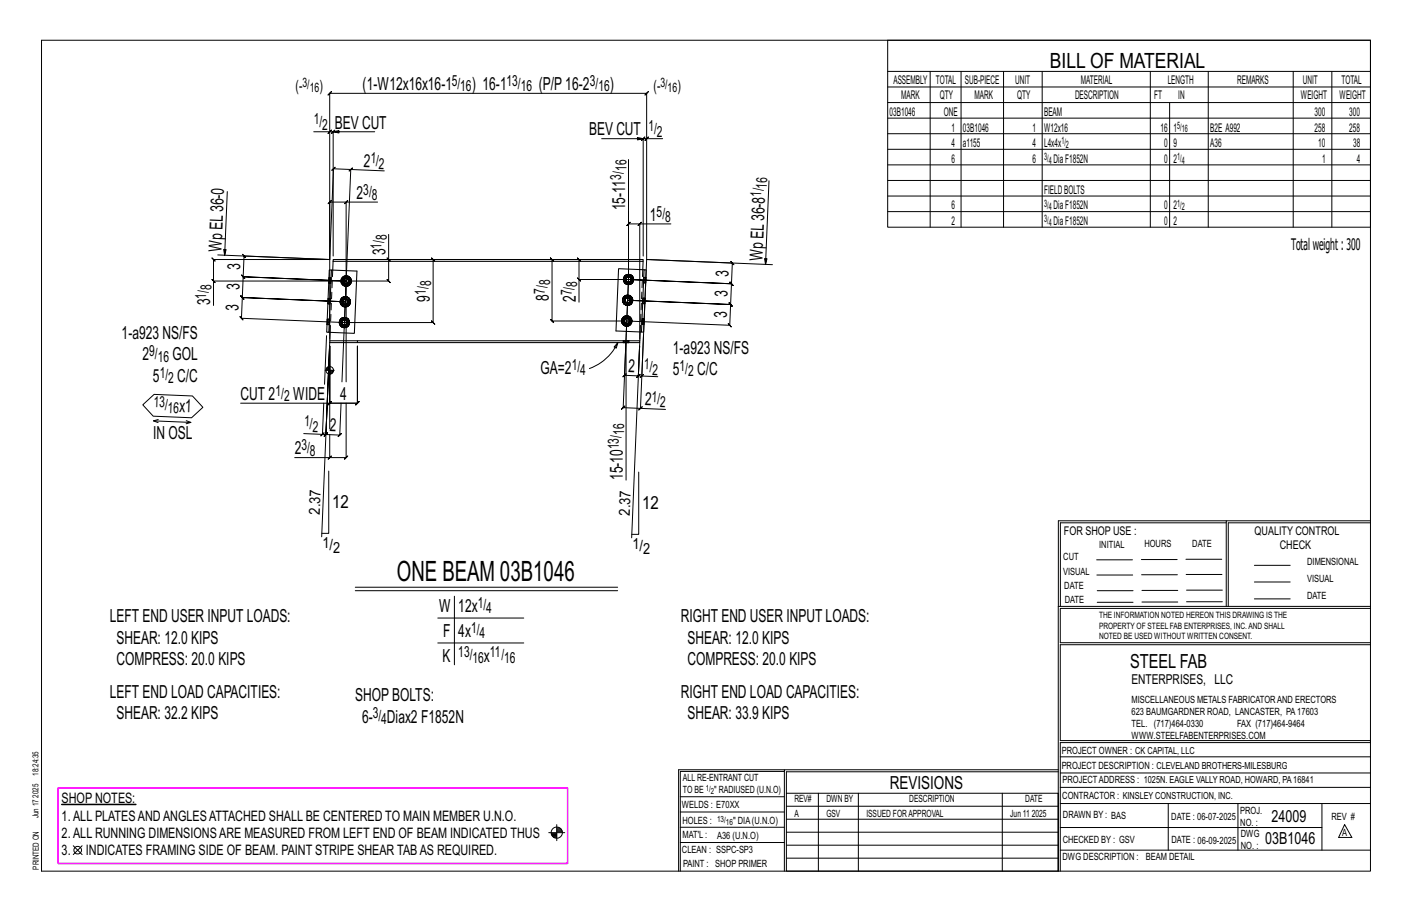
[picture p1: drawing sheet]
<svg xmlns="http://www.w3.org/2000/svg" width="432mm" height="279mm" viewBox="0 0 432 279" stroke-linecap="round" stroke-linejoin="round" font-family="sans-serif">
<path d="M18.9 245.8h22.7v.2h-22.7z" fill="#000" stroke="#000" stroke-width=".31"/>
<g fill="none" stroke="#000" stroke-width=".31">
<path d="M12.7 12.3h406.4v254h-406.4zM271.5 12.3h147.6v57.2h-147.6zM271.5 21.8h147.6M271.5 26.6h147.6M271.5 31.4h147.6M271.5 36.1h147.6M284.5 21.8v47.7M293.9 21.8v47.7M306.9 21.8v47.7M318.7 21.8v47.7M351.8 21.8v47.7M357.7 31.4v38.1"/>
<path d="M369.5 21.8v47.7M395.5 21.8v47.7M407.3 21.8v47.7M69.5 58.6l-.8 19.4-.3-1.7h.7l-.4 1.7M95.9 40.3h4.9l-.5 .5 1-1-.5 .5h1.1l-.5 .5 1-1-.5 .5v38M101.9 40.3l1.7 .4v-.8l-1.7 .4h12.7M106.7 52.3l1.1-1zM107.3 51.8l-5.3-.2 .5-.5-1 1 .5-.5-1.2 27.7M117.5 52.2l-10.2-.4-2 46.8-31.5-1.3 .5 .5-.9-1 .4 .5 .3-6.3 .5 .5-1-1.1 .5 .6 31.5 1.3-31.5-1.3 .5 .5-1-1.1 .5 .6 .3-6.4 .4 .5-.9-1 .5 .5 31.4 1.3-31.4-1.3 .4 .5-.9-1 .5 .5 .2-6.4 .5 .6-1-1.1 .5 .5 26.2 1.1M184 42.4h12.7l-1.8 .4v-.8l1.8 .4M192.2 48.8v36.6l-1.6 39.2-.5 .5 1-1-.5 .5 5.3 .2M202.6 42.4h-4.8l.5-.5-1 1 .5-.5h-1.1l.5-.5-1 1 .5-.5v35.9"/>
<path d="M235.2 55.3l-1.1 25.5-.3-1.7h.8l-.5 1.7M271.5 40.9h147.6M271.5 45.6h147.6M271.5 50.4h147.6M271.5 55.2h147.6M271.5 59.9h147.6M66.6 77.9l34.2 1.4M99.4 79.3h-34.1l-.5-.5 1 1-.5-.5v6.6M100.8 79.3v-50.8l-.5 .5 1-1-.5 .5h97l-.5 .5 1-1-.5 .5v50.8l38.4 1.6M105.3 62.3l1-1zM105.8 61.8h-5l.5-.5-1 1 .5-.5v41.9M115.5 61.8h-9.7v24.1l-1.2 30.8"/>
<path d="M118.3 78.8l1 1zM118.8 71.7v7.6h.8M118.8 79.3v6.6l-.5-.5 1 1-.5-.5h-13M132.5 79.3l-.5-.5 1 1-.5-.5v19.3l-.5-.5 1 1-.5-.5h-27.2M168.8 79.3l-.5-.5 1 1-.5-.5v18.8l-.5-.5 1 1-.5-.5h22.9l31.5 1.3 .4 .6-.9-1.1 .5 .5 .2-6.3 .5 .5-1-1 .5 .5-31.5-1.3 31.5 1.3 .5 .5-1-1 .5 .5 .3-6.4 .5 .6-1-1.1 .5 .5-31.5-1.3 31.5 1.3 .5 .6-1-1.1 .5 .5 .3-6.3 .4 .5-.9-1 .5 .5-26.2-1.1-1.9 45.5 7.6 .4M177.1 79.3l-.5-.5 1 1-.5-.5v6.1M195.6 68.4l.5-.5-1 1zM195.6 68.4h-3.4l.5-.5-1 1 .5-.5v17M205.2 68.4h-9.6v35.3M271.5 64.7h147.6M64.8 85.4l1 1zM65.3 93.4v-7.5h40.5v30.8"/>
<path d="M103.8 98.6h.5M103.9 98l.5 .2-.1 .4M104.1 92.3h.5M104.2 91.7l.4 .2v.4M104.2 99.7l.5 .3M104.3 98.6l.1 .4-.5 .2M104.3 85.9h.5M104.4 98.2l.2-.3-.4-.4a1.52 1.52 0 0 0 0 2.2l.4-.4-.2-.3M104.4 85.3l.5 .2-.1 .4M104.5 93.3l.5 .4M104.6 92.3v.4l-.4 .1M104.6 99.3l.3 .2-.2 .5 .6 .1"/>
<path d="M104.6 91.9l.3-.4-.4-.3a1.52 1.52 0 0 0 0 2.1l.4-.3-.3-.3M104.7 97.2l-.5 .3M104.8 87l.5 .3M104.8 85.9l.1 .4-.5 .2M104.9 93l.3 .2-.2 .5 .6 .1M104.9 85.5l.2-.3-.3-.4a1.52 1.52 0 0 0 0 2.2l.3-.4-.2-.3M104.9 99.5l.4 .1v.5l.6-.1M105 90.9l-.5 .3M105.1 86.6l.4 .3-.2 .4 .5 .1M105.2 93.2l.4 .1v.5l.6-.1M105.3 84.5l-.5 .3M105.3 97.1l-.6 .1 .2 .5-.3 .2"/>
<path d="M105.3 97.6l.4 .1 .2-.5 .5 .3-.3 .4M105.5 86.9h.3v.5l.6-.1M105.6 90.7l-.6 .2 .2 .4-.3 .2M105.6 91.2l.4 .1 .2-.4 .5 .3-.4 .3M105.7 97.7l.4 .2 .2 .7h.5l-.1 .6M105.8 84.4l-.5 .1 .2 .5-.4 .2M105.8 84.9l.4 .1 .2-.5 .5 .3-.3 .4M105.9 97.2l-.6-.1v.5l-.4 .1M106 91.3l.3 .2 .3 .8h.5l-.1 .5M106.1 99.3l.3 .4-.5 .3-.2-.5-.4 .1M106.2 90.9l-.6-.2v.5l-.4 .1M106.2 85l.4 .2 .3 .7h.5l-.1 .6"/>
<path d="M106.3 99l.4 .2-.3 .5M106.3 93l.4 .3-.5 .4-.2-.5-.4 .1M106.3 98.6l-.2 .7-.4 .2M106.4 97.5l.3 .5-.4 .2M106.4 84.5l-.6-.1v.5l-.3 .1M106.5 92.7l.5 .1-.3 .5M106.6 86.6l.3 .4-.5 .3-.2-.4h-.4M106.6 92.3l-.3 .7-.3 .2M106.7 91.2l.3 .5-.5 .2M106.7 98l.1 .6M106.8 86.3l.5 .2-.4 .5M106.9 85.9l-.3 .7-.4 .3"/>
<path d="M106.9 84.8l.4 .5-.5 .2M107 91.7l.1 .6M107.3 85.3l.1 .6M176.6 84.9l1 1zM177.1 92.4v-7h15.1l-1.2 29.3-.5 .5 1-.9-.5 .4 4.2 .2-.5 .5 1-1-.5 .5 .4-9.1-.4 9.1-.5 .5 1-1-.5 .5h1.1M190.2 98.1h.5M190.3 97.6l.4 .1v.4M190.4 91.8h.5M190.5 91.2l.5 .2-.1 .4M190.6 99.2l.5 .3M190.7 98.1v.4l-.4 .2M190.7 85.4h.5"/>
<path d="M190.7 97.7l.2-.3-.3-.3a1.52 1.52 0 0 0 0 2.1l.3-.3-.2-.4M190.8 84.9l.5 .1-.1 .4M190.9 92.9l.5 .3M190.9 91.8l.1 .4-.5 .2M190.9 98.9l.4 .2-.2 .4 .6 .2M191 91.4l.2-.3-.3-.4a1.52 1.52 0 0 0 0 2.2l.3-.4-.2-.3M191.1 96.7l-.5 .4M191.1 86.5l.5 .3M191.2 85.4l.1 .4-.5 .2M191.2 92.5l.3 .2-.1 .5 .5 .1M191.3 85l.2-.3-.4-.3a1.52 1.52 0 0 0 0 2.1l.4-.3-.2-.4M191.3 99.1l.4 .1v.5l.6-.2"/>
<path d="M191.4 90.4l-.5 .3M191.5 86.2l.3 .2-.2 .4 .6 .2M191.5 92.7l.4 .1v.5l.6-.1M191.6 84l-.5 .4M191.7 96.6l-.6 .1 .2 .5-.4 .2M191.7 97.1l.4 .1 .2-.5 .5 .4-.4 .3M191.8 86.4l.4 .1v.5l.6-.2M191.9 90.3l-.5 .1 .1 .4-.3 .3M191.9 90.8h.4l.2-.4 .5 .3-.3 .4M192.1 97.2l.3 .2 .3 .7h.5l-.1 .6M192.2 83.9l-.6 .1 .2 .5-.3 .2M192.2 84.4l.4 .1 .2-.5 .5 .4-.4 .3"/>
<path d="M192.3 96.7l-.6-.1v.5l-.4 .1M192.3 90.8l.4 .3 .3 .7h.5l-.2 .6M192.4 98.9l.4 .3-.5 .3-.2-.4-.4 .1M192.5 90.4l-.6-.1v.5h-.4M192.6 84.5l.3 .2 .3 .7h.5l-.1 .6M192.6 98.5l.5 .2-.3 .5M192.7 92.5l.3 .4-.5 .3-.2-.5-.4 .1M192.7 98.1l-.3 .8-.3 .2M192.8 97.1l.3 .5-.5 .1M192.8 84l-.6-.1v.5l-.4 .1M192.9 92.2l.4 .2-.3 .5M192.9 86.2l.4 .3-.5 .3-.2-.4-.4 .1"/>
<path d="M193 91.8l-.3 .7-.4 .2M193 90.7l.3 .5-.4 .2M193.1 97.6l.1 .5M193.1 85.8l.5 .2-.3 .5M193.2 85.4l-.3 .8-.3 .2M193.3 84.4l.3 .5-.5 .1M193.3 91.2l.2 .6M193.6 84.9l.1 .5M99.4 113.2h2.8M99.8 112.7v.5M99.9 102.6l-.7 14.9M100 112.4v.8"/>
<path d="M100.2 112.2v1M100.4 112.1v1.1M100.6 112.1v1.1M100.8 105.8v25.3M100.8 104.7l-2.4 59.4M101 113.2v1.1M101.3 113.2v1.1M101.5 113.2v1M101.7 113.2v.8M101.9 113.2v.5M189 104.7l-.5 1.7-.7-.3zM189 104.7a15.4 15.4 0 0 1-8.8 8"/>
<path d="M191.5 104.7v42.1M195.6 104.7l-2.4 59.7M195.8 115.4l1-.9zM196.8 102.6l-.5 12.3 4.9 .3M43.7 123.8l3.4-3.2 11.8 .4 3.1 3.5-3.4 3.2-11.7-.5zM46.9 128.7l11.5 .4-1.5 .4M48.4 128.2l-1.5 .5 1.5 .5M57 128.6l1.4 .5M73.6 123.3h27.2v-17.5v17.5l-.5 .5 1-1-.5 .5h8.5l-.5 .5 1-1-.5 .5v-17.5v17.5l.5-.5-1 1 .5-.5h-8.5M98.1 133.3l1-1zM99 123.3l-.4 9.5-5.7-.3M100.3 123.8l1-1z"/>
<path d="M100.8 132.9v7h-10.7M104.3 123.3l-.4 9.7 .5-.5-1 1 .5-.5-4.2-.2 .5-.5-1.1 1 .6-.5 1.1-27-1.1 27 .5-.5-1.1 1 .6-.5h-1.1M105.8 123.3v16.6l.5-.5-1 1 .5-.5h-5M195.3 125.3l1.1-.9zM100.3 140.4l1-1zM100.5 144v19h-2.1M195.3 144.3v19h-2.1M375 159.8h-50.7v25.6M375 159.2h-51.3l-.1 107.1M419.1 159.2h-44.1v26.2M419.1 159.8h-43.5v25.6M108.6 179.5h80.3"/>
<path d="M335.4 171.1h10.9M335.4 175.8h11M349 171h11M349.1 175.7h11M362.7 171h10.9M362.7 175.6h11M383.6 172.8h11M383.6 177.9h11M108.6 180.6h80.3M133.9 188.9h26.3M133.9 196.5h26.3M139 182.3v20.9"/>
<path d="M323.7 185.4h95.4M335.5 184.1h11M335.5 180.6h11M349.2 184h11M349.2 180.5h11M362.9 180.4h10.9M362.9 184h10.9M383.6 183.1h11M419.1 186h-94.9v10.5h94.9M419.1 197.1h-94.9v29.3h94.9v.6h-94.9v39.3M239.9 235.8h-31.9v30.5M239.9 235.3h-32.4v31"/>
<path d="M323.6 235.3h-83.7v31M323.6 235.9h-83.1v6.6M324.2 236.3h94.9M324.2 231.4h94.9M22.4 258.5l2.7 2.7M25.1 258.5l-2.7 2.7M167.8 254.5h4.9M168.6 254.8h1.7M168.6 255.1h1.7M168.7 255.4h1.6M169 255.7h1.3M169.3 256h1"/>
<path d="M170.3 252.1v4.9M170.3 254.2h1.7M170.3 253.1h.9M170.3 254h1.6M170.3 253.7h1.4M170.3 253.4h1.2M208 252.9h31.9M208 257.5h31.9M208 243.6h31.9M208 248.2h31.9M240.5 242.5h83.1v23.8h-83.1zM240.5 258.4h83.1"/>
<path d="M240.5 254.4h83.1M240.5 250.4h83.1M240.5 246.5h83.1M250.3 242.5v23.8M262.5 242.5v23.8M306.5 242.5v23.8M324.2 253h80.1M324.2 245.6h94.9M324.2 259.9h94.9M324.2 240.7h94.9M357.3 245.6v14.3M378.6 245.6v14.3"/>
<path d="M404.3 245.6v14.3M411.2 252.1l2.2 3.9h-4zM240.5 262.3h83.1"/>
<circle cx="100.8" cy="113.2" r="1.16"/>
<circle cx="23.8" cy="259.9" r="1.17"/>
<circle cx="170.3" cy="254.5" r="1.71"/>
</g>
<path d="M17.8 240.9h155.8v23h-155.8z" fill="none" stroke="#f0f" stroke-width=".5"/>
<g fill="none" stroke="#000" stroke-width=".32">
<path d="M101.9 79.9l-.1 2.7M101.9 79.3h94.8v.6h-94.8zM196.7 79.9l-.1 2.5M100.7 82.5h.7l-.8 19.1h-.7zM101.4 82.5l7.8 .4-.8 19-7.8-.3M197 82.5h.6l-.8 19h-.6zM197 82.5l-7.8-.4-.8 19.1 7.8 .3M101 101.6l-.1 2.6M109.3 104.2h86.4l-.1 .5h-86.3zM109.3 104.2h-8.4l-.1 .5h8.5M190.6 104.2h.1M190.6 104.7h.1"/>
<path d="M192.3 104.2h.1M192.3 104.7h.1M195.8 101.5l-.1 2.7"/>
</g>
<g fill="none" stroke="#000" stroke-width=".31" stroke-dasharray="2 1.4">
<path d="M100 99.2l.7 .1zM100 99.2v-.2M100 98.7v.3h.7v.2M100 98.4v-.3h.7v.3M100 98.1l.1-.3h.6v.3M100.1 97.8v-.2h.6v.2M100.1 97.6h.6M100.3 92.8l.6 .1zM100.3 92.8v-.2M100.3 92.4v.2l.6 .1v.2M100.3 92v-.3h.7v.4M100.3 91.7v-.3l.7 .1v.2"/>
<path d="M100.3 91.4v-.2l.7 .1v.2M100.3 91.2l.7 .1M100.5 86.5l.7 .1zM100.5 86.5v-.2M100.5 86v.3h.7v.2M100.6 85.7v-.3h.6v.3M100.6 85.4v-.3h.7l-.1 .3M100.6 85.1v-.2h.7v.2M100.6 84.9h.7M100.7 98.7v-.3h-.7v.3h.7v.3M101 92.4v-.3l-.7-.1v.4h.7l-.1 .3M101.2 86v-.3h-.6l-.1 .3h.7v.3"/>
<path d="M101.8 82.6l-.8 19M103.7 98.6l.2 .6zM103.8 98.6l.1 .6zM103.8 98.6l.8-1.3-.8 1.3 .8 1.3-.8-1.3h.5M103.9 98l-.2 .6zM103.9 99.2l.3 .5zM103.9 99.2l.5-.2-.1-.4M103.9 98l.5 .2-.1 .4M104 92.3l.1 .6zM104.1 92.3l.1 .5zM104.1 92.3l.7-1.4-.7 1.4 .7 1.3-.7-1.3h.5M104.1 91.6l-.1 .7z"/>
<path d="M104.1 92.9l.4 .5zM104.2 92.8l.4-.1v-.4M104.2 91.7l.4 .2v.4M104.2 97.5l-.3 .5zM104.2 99.7l.5 .4zM104.2 97.5l.5-.4zM104.2 99.7l.5 .3zM104.2 99.7l.5 .3M104.2 97.5l.5-.3zM104.2 97.5l.5-.3M104.3 85.9l.1 .6zM104.3 85.9l.8-1.3-.8 1.3 .8 1.3-.8-1.3h.5"/>
<path d="M104.4 85.3l-.1 .6zM104.4 86.5l.3 .5zM104.4 99l.5 .5M104.4 98.2l.5-.5M104.4 86.5l.5-.2-.1-.4M104.4 85.3l.5 .2-.1 .4M104.5 91.1l-.4 .5zM104.5 93.4l.5 .3zM104.5 91.1l.5-.3zM104.5 93.3l.5 .4zM104.5 93.3l.5 .4M104.5 91.2l.5-.3z"/>
<path d="M104.5 91.2l.5-.3M104.5 98.6l.1 .4zM104.6 99.9h1.5zM104.6 97.3h1.5zM104.6 97.9l-.4-.4-.4 1.1 .1-.6v1.2l.3 .5-.3-.5 .3 .5 .4-.4M104.6 98.2l-.1 .4zM104.6 99l.3 .3zM104.6 98.2l.3-.3zM104.6 92.7l.6 .5M104.6 91.9l.6-.6M104.7 97.1l.6-.1zM104.7 84.8l-.3 .5z"/>
<path d="M104.7 87l.5 .4zM104.7 84.8l.5-.4zM104.8 87l.5 .3zM104.8 87l.5 .3M104.8 84.8l.5-.3zM104.8 84.8l.5-.3M104.8 92.3l.1 .4zM104.8 93.6h1.5zM104.8 90.9h1.5zM104.9 91.5l-.4-.3-.4 1.1 .1-.6v1.1l.3 .5-.3-.5 .3 .5 .4-.3M104.9 91.9l-.1 .4zM104.9 92.7l.3 .3z"/>
<path d="M104.9 91.9l.3-.3zM104.9 86.3l.6 .6M104.9 85.5l.6-.5M104.9 99.5l.4 .1v.5l-.6-.1 .6 .1-.6-.1zM104.9 99.3l.4 .1zM104.9 97.9l.4-.1zM105 93.7l.6 .1zM105 90.8l.6-.1zM105.1 85.9l.1 .4zM105.1 87.2h1.5zM105.1 84.6h1.5zM105.1 85.2l-.3-.4-.5 1.1 .1-.6v1.2l.4 .5-.4-.5 .4 .5 .3-.4"/>
<path d="M105.2 85.5l-.1 .4zM105.2 86.3l.3 .3zM105.2 85.5l.3-.3zM105.2 93.2l.4 .1v.5l-.6-.1 .6 .1-.6-.1zM105.2 93l.4 .1zM105.2 91.6l.4-.1zM105.2 87.4l.6 .1zM105.2 84.4l.6-.1zM105.3 97.1l-.6 .1 .6-.1-.6 .1 .2 .5 .4-.1M105.3 99.6l.4-.1 .2 .5M105.3 99.4l.4-.1zM105.3 97.8l.4 .1z"/>
<path d="M105.3 97.1l.6 .1-.6-.1 .6 .1-.2 .5-.4-.1zM105.3 97l.6 .1zM105.5 86.9h.3v.5l-.5-.1 .5 .1-.5-.1zM105.5 86.6l.3 .1zM105.5 85.2l.3-.1zM105.6 90.7l-.6 .2 .6-.2-.6 .2 .2 .4 .4-.1M105.6 93.8l.6-.1zM105.6 93.8l.6-.1M105.6 93.3l.4-.1 .2 .5M105.6 93.1l.4-.1zM105.6 91.5l.4 .1zM105.6 90.7l.6 .2-.6-.2 .6 .2-.2 .4-.4-.1z"/>
<path d="M105.6 90.7l.6 .1zM105.7 99.5l.4-.2M105.7 99.3l.3-.3zM105.7 97.9l.3 .3zM105.7 97.7l.4 .2M105.8 84.4l-.5 .1 .5-.1-.5 .1 .2 .5 .3-.1M105.8 87.5l.7-.1zM105.8 87.4l.6-.1zM105.8 87.4l.6-.1M105.8 86.9h.4l.2 .4M105.8 86.7l.4-.1zM105.8 85.1l.4 .1z"/>
<path d="M105.8 84.4l.6 .1-.6-.1 .6 .1-.2 .5-.4-.1zM105.8 84.3l.7 .1zM105.9 97.2l.5 .3zM105.9 97.2l.5 .3M105.9 97.1l.5 .4zM106 93.2l.3-.2M106 93l.3-.3zM106 91.6l.3 .3zM106 91.3l.3 .2M106 98.2l.1 .4zM106.1 97.3l.7 1.3zM106.1 98.6l-.1 .4z"/>
<path d="M106.2 93.7l.5-.4zM106.2 93.7l.5-.4M106.2 90.9l.5 .3zM106.2 90.9l.5 .3M106.2 93.7l.5-.3zM106.2 90.8l.5 .3zM106.2 86.9l.4-.3M106.2 86.6l.3-.3zM106.2 85.2l.3 .3zM106.2 85l.4 .2M106.3 99l.4 .2-.3 .5M106.3 98.2l.4-.2-.3-.5"/>
<path d="M106.3 91.9l.1 .4zM106.3 90.9l.8 1.4zM106.4 92.3l-.1 .4zM106.4 99.7l-.3-.4 .2-.7M106.4 97.5l-.3 .4 .2 .7h.5l-.1 .6M106.4 87.3l.5-.3zM106.4 87.3l.5-.3M106.4 84.5l.5 .3zM106.4 84.5l.5 .3M106.4 97.5l.4 .5zM106.5 87.4l.5-.4zM106.5 84.4l.5 .4z"/>
<path d="M106.5 92.7l.5 .1-.3 .5M106.5 91.9l.5-.2-.3-.5M106.5 85.5l.1 .4zM106.6 84.6l.8 1.3zM106.6 85.9l-.1 .4zM106.7 93.3l-.4-.3 .3-.7M106.7 91.2l-.4 .3 .3 .8h.5l-.1 .5M106.7 91.1l.4 .5zM106.7 98l.1 .6zM106.7 98l.1 .6M106.8 86.3l.5 .2-.4 .5M106.8 85.5l.5-.2-.4-.5"/>
<path d="M106.8 99.2l-.4 .5zM106.8 98l.1 .6zM106.8 98.6l-.7 1.3zM106.9 98.6l-.1 .6zM106.9 87l-.3-.4 .3-.7M106.9 84.8l-.3 .4 .3 .7h.5l-.1 .6M107 84.8l.3 .5zM107 91.7l.1 .6zM107 91.7l.1 .6M107.1 92.9l-.4 .5zM107.1 91.6l.1 .7zM107.1 92.3l-.8 1.3z"/>
<path d="M107.2 92.3l-.1 .6zM107.3 85.3l.1 .6zM107.3 85.3l.1 .6M107.3 86.5l-.3 .5zM107.4 85.9l-.8 1.3zM107.4 85.9l-.1 .6zM190.1 98.1l.1 .6zM190.2 98.1l.1 .6zM190.2 98.1l.7-1.3-.7 1.3 .7 1.4-.7-1.4h.5M190.2 97.5l-.1 .6zM190.2 98.7l.4 .6zM190.3 98.7l.4-.2v-.4"/>
<path d="M190.3 97.6l.4 .1v.4M190.4 91.8l.1 .6zM190.4 91.8l.8-1.3-.8 1.3 .8 1.3-.8-1.3h.5M190.5 91.2l-.1 .6zM190.5 92.4l.3 .5zM190.5 92.4l.5-.2-.1-.4M190.5 91.2l.5 .2-.1 .4M190.6 97l-.4 .5zM190.6 99.3l.5 .3zM190.6 97l.5-.3zM190.6 99.2l.5 .3zM190.6 99.2l.5 .3"/>
<path d="M190.6 97.1l.5-.4zM190.6 97.1l.5-.4M190.6 85.4l.1 .7zM190.7 85.4l.1 .6zM190.7 85.4l.7-1.3-.7 1.3 .7 1.4-.7-1.4h.5M190.7 84.8l-.1 .6zM190.7 86.1l.4 .5zM190.7 98.5l.6 .6M190.7 97.7l.6-.5M190.8 86l.5-.2-.1-.4M190.8 84.9l.5 .1-.1 .4M190.8 90.7l-.3 .5z"/>
<path d="M190.8 92.9l.5 .4zM190.8 90.7l.5-.4zM190.9 92.9l.5 .3zM190.9 92.9l.5 .3M190.9 90.7l.5-.3zM190.9 90.7l.5-.3M190.9 98.1l.1 .4zM190.9 99.5h1.5zM190.9 96.8h1.5zM190.9 97.4l-.3-.3-.4 1 .1-.5v1.1l.3 .5-.3-.5 .3 .5 .3-.3M191 97.7l-.1 .4zM191 98.5l.3 .3z"/>
<path d="M191 97.7l.3-.3zM191 92.2l.5 .5M191 91.4l.5-.6M191.1 99.6l.6 .1zM191.1 96.7l.6-.2zM191.1 84.3l-.4 .5zM191.1 86.6l.5 .3zM191.1 84.3l.5-.3zM191.1 86.5l.5 .3zM191.1 86.5l.5 .3M191.1 84.4l.5-.4zM191.1 84.4l.5-.4"/>
<path d="M191.1 91.8l.1 .4zM191.2 93.1h1.5zM191.2 90.5h1.5zM191.2 91.1l-.3-.4-.5 1.1 .1-.6v1.2l.4 .5-.4-.5 .4 .5 .3-.4M191.2 91.4l-.1 .4zM191.2 92.2l.3 .3zM191.2 91.4l.3-.3zM191.3 85.8l.5 .6M191.3 85l.5-.5M191.3 99.1l.4 .1v.5l-.6-.2 .6 .2-.6-.2zM191.3 98.8l.4 .1zM191.3 97.4l.4-.1z"/>
<path d="M191.3 93.3l.6 .1zM191.3 90.3l.6-.1zM191.4 85.4l.1 .4zM191.4 86.8h1.6zM191.4 84.1h1.6zM191.5 84.7l-.4-.3-.4 1 .1-.5v1.1l.3 .5-.3-.5 .3 .5 .4-.3M191.5 85l-.1 .4zM191.5 85.8l.3 .3zM191.5 85l.3-.3zM191.5 92.7l.4 .1v.5l-.5-.1 .5 .1-.5-.1zM191.5 92.5l.4 .1zM191.5 91.1l.4-.1z"/>
<path d="M191.6 86.9l.6 .1zM191.6 84l.6-.1zM191.7 96.6l-.6 .1 .6-.1-.6 .1 .2 .5 .4-.1M191.7 99.7l.6-.1zM191.7 99.7l.6-.2zM191.7 99.7l.6-.2M191.7 99.2l.4-.1 .2 .4M191.7 98.9l.4-.1zM191.7 97.3l.4 .1zM191.7 96.6l.6 .1-.6-.1 .6 .1-.2 .5-.4-.1zM191.7 96.5l.6 .2zM191.8 86.4l.4 .1v.5l-.6-.2 .6 .2-.6-.2z"/>
<path d="M191.8 86.1l.4 .1zM191.8 84.7l.4-.1zM191.9 90.3l-.5 .1 .5-.1-.5 .1 .1 .4h.4M191.9 93.4l.7-.1zM191.9 93.3l.6-.1zM191.9 93.3l.6-.1M191.9 92.8l.4-.1 .2 .5M191.9 92.6l.4-.1zM191.9 91l.4 .1zM191.9 90.3l.6 .1-.6-.1 .6 .1-.2 .4h-.4zM191.9 90.2l.7 .1zM192.1 99.1l.3-.2"/>
<path d="M192.1 98.8l.3-.3zM192.1 97.4l.3 .3zM192.1 97.2l.3 .2M192.2 83.9l-.6 .1 .6-.1-.6 .1 .2 .5 .4-.1M192.2 87l.6-.1zM192.2 87l.6-.2zM192.2 87l.6-.2M192.2 86.5l.4-.1 .2 .4M192.2 86.2l.4-.1zM192.2 84.6l.4 .1zM192.2 83.9l.6 .1-.6-.1 .6 .1-.2 .5-.4-.1zM192.2 83.9l.6 .1z"/>
<path d="M192.3 99.5l.5-.3zM192.3 99.5l.5-.3M192.3 96.7l.5 .4zM192.3 96.7l.5 .4M192.3 99.6l.5-.3zM192.3 96.7l.5 .3zM192.3 92.7l.4-.2M192.3 92.5l.3-.3zM192.3 91.1l.3 .3zM192.3 90.8l.4 .3M192.4 97.7l.1 .4zM192.4 96.8l.8 1.3z"/>
<path d="M192.5 98.1l-.1 .4zM192.5 93.2l.5-.3zM192.5 93.2l.5-.3M192.5 90.4l.5 .3zM192.5 90.4l.5 .3M192.6 93.3l.5-.4zM192.6 90.3l.5 .4zM192.6 86.4l.3-.2M192.6 86.1l.3-.3zM192.6 84.7l.3 .3zM192.6 84.5l.3 .2M192.6 98.5l.5 .2-.3 .5"/>
<path d="M192.6 97.7l.5-.1-.3-.5M192.6 91.4l.1 .4zM192.7 90.5l.8 1.3zM192.7 91.8l-.1 .4zM192.8 99.2l-.4-.3 .3-.8M192.8 97.1l-.4 .3 .3 .7h.5l-.1 .6M192.8 86.8l.5-.3zM192.8 86.8l.5-.3M192.8 84l.5 .4zM192.8 84l.5 .4M192.8 97l.3 .5zM192.8 86.9l.5-.3z"/>
<path d="M192.8 84l.5 .3zM192.9 92.2l.4 .2-.3 .5M192.9 91.4l.4-.2-.3-.5M192.9 85l.1 .4zM193 84.1l.7 1.3zM193 85.4l-.1 .4zM193 92.9l-.3-.4 .3-.7M193 90.7l-.3 .4 .3 .7h.5l-.2 .6M193.1 90.7l.3 .5zM193.1 97.6l.1 .5zM193.1 97.6l.1 .5M193.1 85.8l.5 .2-.3 .5"/>
<path d="M193.1 85l.5-.1-.3-.5M193.1 98.7l-.3 .6zM193.1 97.5l.2 .6zM193.2 98.1l-.8 1.4zM193.3 98.1l-.2 .6zM193.3 86.5l-.4-.3 .3-.8M193.3 84.4l-.4 .3 .3 .7h.5l-.1 .6M193.3 84.3l.4 .5zM193.3 91.2l.2 .6zM193.3 91.2l.2 .6M193.4 92.4l-.3 .5zM193.4 91.2l.1 .6z"/>
<path d="M193.5 91.8l-.8 1.3zM193.5 91.8l-.1 .6zM193.6 84.9l.1 .5zM193.6 84.9l.1 .5M193.7 86.1l-.4 .5zM193.7 84.8l.1 .6zM193.7 85.4l-.7 1.4zM193.8 85.4l-.1 .7zM196.3 98v.3h.7v-.3h-.7v-.3M196.3 97.5l.7 .1zM196.6 91.6v.4h.6l.1-.3-.7-.1v-.2M196.6 91.1l.7 .1z"/>
<path d="M196.8 85.3v.3l.7 .1v-.4h-.7v-.3M196.9 84.8l.6 .1zM196.9 99.1h-.6M196.9 99v.1h-.6v-.2M197 98.7l-.1 .3-.6-.1v-.3M197 98.3v.4l-.7-.1v-.3M197 98v-.3h-.7v-.2M197 97.6v.1M197.2 92.8h-.7M197.2 92.6v.2h-.7v-.2M197.2 92.3v.3h-.7v-.3M197.2 92v.3h-.7l.1-.3"/>
<path d="M197.3 91.7v-.3h-.7v-.2M197.3 91.2v.2M197.5 86.5l-.7-.1M197.5 86.3v.2l-.7-.1v-.2M197.5 86v.3l-.7-.1v-.2M197.5 85.7v.3h-.7v-.4M197.5 85.3v-.2l-.7-.1 .1-.2M197.5 84.9v.2M104.7 100.1l.6 .1zM105.3 100.2l.6-.1zM105.3 100.1l.6-.1zM105.3 100.1l.6-.1"/>
<path d="M105.9 100l.5-.3zM105.9 100l.5-.3M105.9 100.1l.5-.4zM190.6 104.2h.1M190.6 104.2v.5M190.7 104.7h-.1M190.8 104.7h-.1v-.5h.1M191.1 104.2h.4v.5h-.4zM191.1 104.7h-.3v-.5h.3M191.5 104.2h.3M191.5 104.7h.3v-.5h.3M191.8 104.7h.3v-.5h.1"/>
<path d="M192.1 104.7h.1l.1-.5M192.3 104.7v-.5M192.3 104.7h-.1M195.8 101.5l.8-19.1"/>
</g>
<text font-size="8.6" x="121.3" y="177.5">ONE BEAM 03B1046</text>
<text font-size="6.4" x="321.1" y="20.7">BILL OF MATERIAL</text>
<text font-size="5.9" x="345.6" y="204.1">STEEL FAB</text>
<g font-size="5.5">
<text x="110.9" y="27.5">(1-W12x16x16-1</text>
<text x="144.2" y="27.5">) 16-1</text>
<text x="164.8" y="27.5">(P/P16-2</text>
<text x="186.5" y="27.5">)</text>
<text x="102.4" y="39.3">BEV CUT</text>
<text x="180.2" y="41.4">BEV CUT</text>
<text x="111.2" y="51" transform="rotate(2 111.2 51)">2</text>
<text x="109.1" y="60.8">2</text>
<text x="191.2" y="64.3" transform="rotate(-90 191.2 64.3)">15-11</text>
<text x="198.8" y="67.5">1</text>
<text x="67.8" y="76.9" transform="rotate(-88 67.8 76.9)">WpEL36-0</text>
<text x="73.5" y="82.4" transform="rotate(-88 73.5 82.4)">3</text>
<text x="117.9" y="78.1" transform="rotate(-90 117.9 78.1)">3</text>
<text x="233.2" y="79.7" transform="rotate(-88 233.2 79.7)">WpEL36-8</text>
<text x="73.2" y="88.8" transform="rotate(-88 73.2 88.8)">3</text>
<text x="222.8" y="84.6" transform="rotate(-88 222.8 84.6)">3</text>
<text x="64.3" y="93.4" transform="rotate(-90 64.3 93.4)">3</text>
<text x="72.9" y="95.1" transform="rotate(-88 72.9 95.1)">3</text>
<text x="131.5" y="92.2" transform="rotate(-90 131.5 92.2)">9</text>
<text x="167.8" y="91.9" transform="rotate(-90 167.8 91.9)">8</text>
<text x="176.1" y="92.4" transform="rotate(-90 176.1 92.4)">2</text>
<text x="222.5" y="90.9" transform="rotate(-88 222.5 90.9)">3</text>
<text x="222.3" y="97.2" transform="rotate(-88 222.3 97.2)">3</text>
<text x="37.2" y="103.7">1-a923 NS/FS</text>
<text x="43.6" y="110.2">2</text>
<text x="52.8" y="110.2">GOL</text>
<text x="192.1" y="113.8" transform="rotate(2 192.1 113.8)">2</text>
<text x="205.8" y="108.1">1-a923 NS/FS</text>
<text x="46.8" y="116.7">5</text>
<text x="54.2" y="116.7">C/C</text>
<text x="165.3" y="114.3">GA=2</text>
<text x="205.8" y="114.7">5</text>
<text x="213.2" y="114.7">C/C</text>
<text x="54.8" y="126" transform="rotate(2 54.8 126)">x1</text>
<text x="73.6" y="122.3">CUT 2</text>
<text x="89.6" y="122.3">WIDE</text>
<text x="104" y="122.3">4</text>
<text x="197.2" y="123.9" transform="rotate(2 197.2 123.9)">2</text>
<text x="100.8" y="131.9" transform="rotate(2 100.8 131.9)">2</text>
<text x="46.8" y="134.1">IN OSL</text>
<text x="90.1" y="138.9">2</text>
<text x="190.5" y="146.8" transform="rotate(-90 190.5 146.8)">15-10</text>
<text x="101.6" y="155.3">12</text>
<text x="196.4" y="155.6">12</text>
<text x="33.6" y="190.2">LEFT END USER INPUT LOADS:</text>
<text x="134.3" y="187">W</text>
<text x="140.2" y="187">12x</text>
<text x="208.2" y="190.2">RIGHT END USER INPUT LOADS:</text>
<text x="35.7" y="196.7">SHEAR: 12.0 KIPS</text>
<text x="135.5" y="194.6">F</text>
<text x="140.2" y="194.6">4x</text>
<text x="210.3" y="196.7">SHEAR: 12.0 KIPS</text>
<text x="35.7" y="203.3">COMPRESS: 20.0 KIPS</text>
<text x="135.3" y="202.2">K</text>
<text x="148" y="202.2">x</text>
<text x="210.3" y="203.3">COMPRESS: 20.0 KIPS</text>
<text x="33.6" y="213.4">LEFT END LOAD CAPACITIES:</text>
<text x="108.6" y="214.3">SHOPBOLTS:</text>
<text x="208.2" y="213.4">RIGHT END LOAD CAPACITIES:</text>
<text x="35.7" y="219.9">SHEAR: 32.2 KIPS</text>
<text x="110.7" y="220.9">6-</text>
<text x="118.3" y="220.9">Diax2 F1852N</text>
<text x="210.3" y="219.9">SHEAR: 33.9 KIPS</text>
<text x="272.2" y="241.1">REVISIONS</text>
</g>
<g font-size="5.1">
<text x="388.9" y="251.3">24009</text>
<text x="386.9" y="258.1">03B1046</text>
</g>
<text font-size="4.9" x="394.8" y="76.4">Totalweight : 300</text>
<g font-size="4.7">
<text x="90.4" y="27.7">(-</text>
<text x="97.7" y="27.7">)</text>
<text x="138.1" y="26.3">5/</text>
<text x="140.8" y="28">16</text>
<text x="154.9" y="26.3">13/</text>
<text x="159.3" y="28">16</text>
<text x="180.4" y="26.3">3/</text>
<text x="183" y="28">16</text>
<text x="199.9" y="27.7">(-</text>
<text x="207.1" y="27.7">)</text>
<text x="95.9" y="38">1/</text>
<text x="98.6" y="39.7">2</text>
<text x="198.3" y="40.2">1/</text>
<text x="200.9" y="41.8">2</text>
<text x="113.3" y="49.8" transform="rotate(2 113.3 49.8)">1/</text>
<text x="115.8" y="51.6" transform="rotate(2 115.8 51.6)">2</text>
<text x="191.6" y="52.3" transform="rotate(-90 191.6 52.3)">16</text>
<text x="111.1" y="59.5">3/</text>
<text x="190" y="54.9" transform="rotate(-90 190 54.9)">3/</text>
<text x="234.5" y="57.7" transform="rotate(-88 234.5 57.7)">16</text>
<text x="113.7" y="61.2">8</text>
<text x="232.7" y="60.2" transform="rotate(-88 232.7 60.2)">1/</text>
<text x="200.8" y="66.2">5/</text>
<text x="203.4" y="67.9">8</text>
<text x="116.6" y="76" transform="rotate(-90 116.6 76)">1/</text>
<text x="118.3" y="73.4" transform="rotate(-90 118.3 73.4)">8</text>
<text x="64.7" y="88.7" transform="rotate(-90 64.7 88.7)">8</text>
<text x="131.9" y="87.5" transform="rotate(-90 131.9 87.5)">8</text>
<text x="166.6" y="89.9" transform="rotate(-90 166.6 89.9)">7/</text>
<text x="168.2" y="87.3" transform="rotate(-90 168.2 87.3)">8</text>
<text x="176.5" y="87.7" transform="rotate(-90 176.5 87.7)">8</text>
<text x="63.1" y="91.3" transform="rotate(-90 63.1 91.3)">1/</text>
<text x="130.2" y="90.1" transform="rotate(-90 130.2 90.1)">1/</text>
<text x="174.8" y="90.3" transform="rotate(-90 174.8 90.3)">7/</text>
<text x="45.7" y="109">9/</text>
<text x="48.3" y="110.6">16</text>
<text x="174.8" y="113">1/</text>
<text x="196.9" y="112.7" transform="rotate(2 196.9 112.7)">1/</text>
<text x="207.8" y="113.4">1/</text>
<text x="48.8" y="115.5">1/</text>
<text x="51.4" y="117.1">2</text>
<text x="177.4" y="114.7">4</text>
<text x="199.4" y="114.5" transform="rotate(2 199.4 114.5)">2</text>
<text x="210.4" y="115.1">2</text>
<text x="47" y="124.4" transform="rotate(2 47 124.4)">13/</text>
<text x="84.2" y="121">1/</text>
<text x="86.9" y="122.7">2</text>
<text x="199.3" y="122.7" transform="rotate(2 199.3 122.7)">1/</text>
<text x="201.8" y="124.5" transform="rotate(2 201.8 124.5)">2</text>
<text x="51.3" y="126.3" transform="rotate(2 51.3 126.3)">16</text>
<text x="93" y="130.3" transform="rotate(2 93 130.3)">1/</text>
<text x="92.2" y="137.6">3/</text>
<text x="95.5" y="132.1" transform="rotate(2 95.5 132.1)">2</text>
<text x="189.2" y="137.3" transform="rotate(-90 189.2 137.3)">13/</text>
<text x="190.9" y="133" transform="rotate(-90 190.9 133)">16</text>
<text x="94.8" y="139.3">8</text>
<text x="97.8" y="157.3" transform="rotate(-88 97.8 157.3)">2.37</text>
<text x="192.6" y="157.6" transform="rotate(-88 192.6 157.6)">2.37</text>
<text x="98.6" y="167.4">1/</text>
<text x="193.4" y="167.7">1/</text>
<text x="101.9" y="169.1">2</text>
<text x="196.7" y="169.4">2</text>
<text x="146.1" y="185.7">1/</text>
<text x="148.7" y="187.4">4</text>
<text x="144" y="193.4">1/</text>
<text x="146.7" y="195">4</text>
<text x="140.2" y="201">13/</text>
<text x="144.5" y="202.6">16</text>
<text x="149.8" y="201">11/</text>
<text x="154.2" y="202.6">16</text>
<text x="114" y="219.6">3/</text>
<text x="116.6" y="221.3">4</text>
</g>
<g font-size="4.4">
<text x="18.9" y="245.6">SHOP NOTES:</text>
<text x="18.9" y="250.8">1.ALL PLATESANDANGLESATTACHED SHALL BE CENTERED TO MAIN MEMBER U.N.O.</text>
<text x="18.9" y="256.1">2.ALL RUNNING DIMENSIONSARE MEASURED FROM LEFT END OF BEAM INDICATED THUS</text>
<text x="18.9" y="261.3">3.</text>
<text x="26.3" y="261.3">INDICATES FRAMING SIDE OF BEAM. PAINT STRIPE SHEAR TABAS REQUIRED.</text>
</g>
<text font-size="4.2" x="346" y="209.1">ENTERPRISES, LLC</text>
<g font-size="4">
<text x="92.5" y="26.6">3/</text>
<text x="94.7" y="28">16</text>
<text x="202" y="26.6">3/</text>
<text x="204.2" y="28">16</text>
</g>
<g font-size="3.7">
<text x="273.2" y="25.6">ASSEMBLY</text>
<text x="286.2" y="25.6">TOTAL</text>
<text x="295.1" y="25.6">SUB-PIECE</text>
<text x="310.4" y="25.6">UNIT</text>
<text x="330.5" y="25.6">MATERIAL</text>
<text x="357.1" y="25.6">LENGTH</text>
<text x="378.3" y="25.6">REMARKS</text>
<text x="398.4" y="25.6">UNIT</text>
<text x="410.2" y="25.6">TOTAL</text>
<text x="272.1" y="35.5">03B1046</text>
<text x="275.6" y="30.4">MARK</text>
<text x="287.4" y="30.4">QTY</text>
<text x="288.6" y="35.5">ONE</text>
<text x="298" y="30.4">MARK</text>
<text x="311" y="30.4">QTY</text>
<text x="319.3" y="35.5">BEAM</text>
<text x="328.7" y="30.4">DESCRIPTION</text>
<text x="353" y="30.4">FT</text>
<text x="360.3" y="30.4">IN</text>
<text x="397.8" y="30.4">WEIGHT</text>
<text x="402" y="35.5">300</text>
<text x="409.6" y="30.4">WEIGHT</text>
<text x="412.6" y="35.5">300</text>
<text x="290.9" y="40.2">1</text>
<text x="294.5" y="40.2">03B1046</text>
<text x="315.8" y="40.2">1</text>
<text x="319.3" y="40.2">W12x16</text>
<text x="354.9" y="40.2">16</text>
<text x="358.9" y="40.2">1</text>
<text x="370.1" y="40.2">B2E A992</text>
<text x="402" y="40.2">258</text>
<text x="412.6" y="40.2">258</text>
<text x="290.9" y="45">4</text>
<text x="294.5" y="45">a1155</text>
<text x="315.8" y="45">4</text>
<text x="319.3" y="45">L4x4x</text>
<text x="356" y="45">0</text>
<text x="358.9" y="45">9</text>
<text x="370.1" y="45">A36</text>
<text x="403.2" y="45">10</text>
<text x="413.8" y="45">38</text>
<text x="290.9" y="49.7">6</text>
<text x="315.8" y="49.7">6</text>
<text x="322.2" y="49.7">DiaF1852N</text>
<text x="356" y="49.7">0</text>
<text x="358.9" y="49.7">2</text>
<text x="404.3" y="49.7">1</text>
<text x="415" y="49.7">4</text>
<text x="319.3" y="59.3">FIELDBOLTS</text>
<text x="290.9" y="64">6</text>
<text x="322.2" y="64">DiaF1852N</text>
<text x="356" y="64">0</text>
<text x="358.9" y="64">2</text>
<text x="290.9" y="68.8">2</text>
<text x="322.2" y="68.8">DiaF1852N</text>
<text x="356" y="68.8">0</text>
<text x="358.9" y="68.8">2</text>
<text x="325.3" y="163.4">FOR SHOP USE :</text>
<text x="383.7" y="163.4">QUALITY CONTROL</text>
<text x="391.4" y="167.8">CHECK</text>
</g>
<g font-size="3.1">
<text x="360" y="39.4">5/</text>
<text x="361.4" y="40.5">16</text>
<text x="324.6" y="44.1">1/</text>
<text x="326" y="45.3">2</text>
<text x="319.3" y="48.9">3/</text>
<text x="320.7" y="50">4</text>
<text x="360" y="48.9">1/</text>
<text x="361.4" y="50">4</text>
<text x="319.3" y="63.2">3/</text>
<text x="320.7" y="64.3">4</text>
<text x="360" y="63.2">1/</text>
<text x="361.4" y="64.3">2</text>
<text x="319.3" y="68">3/</text>
<text x="320.7" y="69.1">4</text>
<text x="336.2" y="167.4">INITIAL</text>
<text x="350" y="167.1">HOURS</text>
<text x="364.6" y="167.2">DATE</text>
<text x="325.2" y="171.3">CUT</text>
<text x="399.8" y="172.8">DIMENSIONAL</text>
<text x="325.1" y="175.8">VISUAL</text>
<text x="399.8" y="177.9">VISUAL</text>
<text x="325.5" y="180">DATE</text>
<text x="325.7" y="184.4">DATE</text>
<text x="399.8" y="183.1">DATE</text>
<text x="346" y="215">MISCELLANEOUS METALS FABRICATORAND ERECTORS</text>
<text x="346" y="218.6">623 BAUMGARDNER ROAD, LANCASTER, PA17603</text>
<text x="346" y="225.8">WWW.STEELFABENTERPRISES.COM</text>
<text x="346" y="222.2">TEL. (717)464-0330</text>
<text x="378.3" y="222.2">FAX (717)464-9464</text>
<text x="324.7" y="230.5">PROJECT OWNER : CK CAPITAL, LLC</text>
<text x="208.8" y="238.8">ALL RE-ENTRANT CUT</text>
<text x="324.7" y="235.1">PROJECT DESCRIPTION : CLEVELAND BROTHERS-MILESBURG</text>
<text x="324.9" y="239.5">PROJECTADDRESS : 1025N. EAGLE VALLY ROAD, HOWARD, PA16841</text>
<text x="208.8" y="242.5">TO BE</text>
<text x="218.4" y="242.5">&quot; RADIUSED (U.N.O)</text>
<text x="242.9" y="245.3">REV#</text>
<text x="252.7" y="245.3">DWN BY</text>
<text x="278.1" y="245.3">DESCRIPTION</text>
<text x="313.5" y="245.3">DATE</text>
<text x="324.9" y="244.2">CONTRACTOR : KINSLEY CONSTRUCTION, INC.</text>
<text x="208.5" y="247">WELDS : E70XX</text>
<text x="208.7" y="251.7">HOLES :</text>
<text x="224.2" y="251.8">&quot; DIA(U.N.O)</text>
<text x="242.9" y="249.9">A</text>
<text x="252.7" y="249.9">GSV</text>
<text x="264.9" y="249.9">ISSUED FORAPPROVAL</text>
<text x="309" y="249.9">Jun 11</text>
<text x="315.5" y="249.9">2025</text>
<text x="325.1" y="250">DRAWN BY : BAS</text>
<text x="358.2" y="250.5">DATE : 06-07-2025</text>
<text x="379.3" y="248.9">PROJ.</text>
<text x="407.2" y="250.5">REV #</text>
<text x="208.7" y="256.3">MAT'L :</text>
<text x="219.3" y="256.4">A36 (U.N.O)</text>
<text x="325" y="257.6">CHECKED BY : GSV</text>
<text x="358.3" y="257.7">DATE : 06-09-2025</text>
<text x="379.3" y="252.5">NO. :</text>
<text x="379.5" y="255.9">DWG</text>
<text x="410.5" y="255.5">A</text>
<text x="208.6" y="260.7">CLEAN : SSPC-SP3</text>
<text x="324.9" y="262.9">DWG DESCRIPTION :</text>
<text x="350.4" y="263">BEAM DETAIL</text>
<text x="379.5" y="259.5">NO. :</text>
<text x="208.9" y="265">PAINT : SHOP PRIMER</text>
</g>
<g font-size="2.7">
<text x="336.1" y="189">THE INFORMATION NOTED HEREON THIS DRAWING IS THE</text>
<text x="336.1" y="195.4">NOTED BE USED WITHOUT WRITTEN CONSENT.</text>
<text x="336.1" y="192.2">PROPERTY OF STEEL FAB ENTERPRISES, INC.AND SHALL</text>
</g>
<g font-size="2.6">
<text x="215.9" y="241.8">1/</text>
<text x="217.4" y="242.7">2</text>
<text x="219.3" y="251.1">13/</text>
<text x="222" y="252.1">16</text>
</g>
<g font-size="2.5">
<text x="11.7" y="237.1" transform="rotate(-90 11.7 237.1)">18:24:35</text>
<text x="11.8" y="243.8" transform="rotate(-90 11.8 243.8)">2025</text>
<text x="11.8" y="250.1" transform="rotate(-90 11.8 250.1)">Jun 17</text>
<text x="11.9" y="265.8" transform="rotate(-90 11.9 265.8)">PRINTED ON</text>
</g>
</svg>
